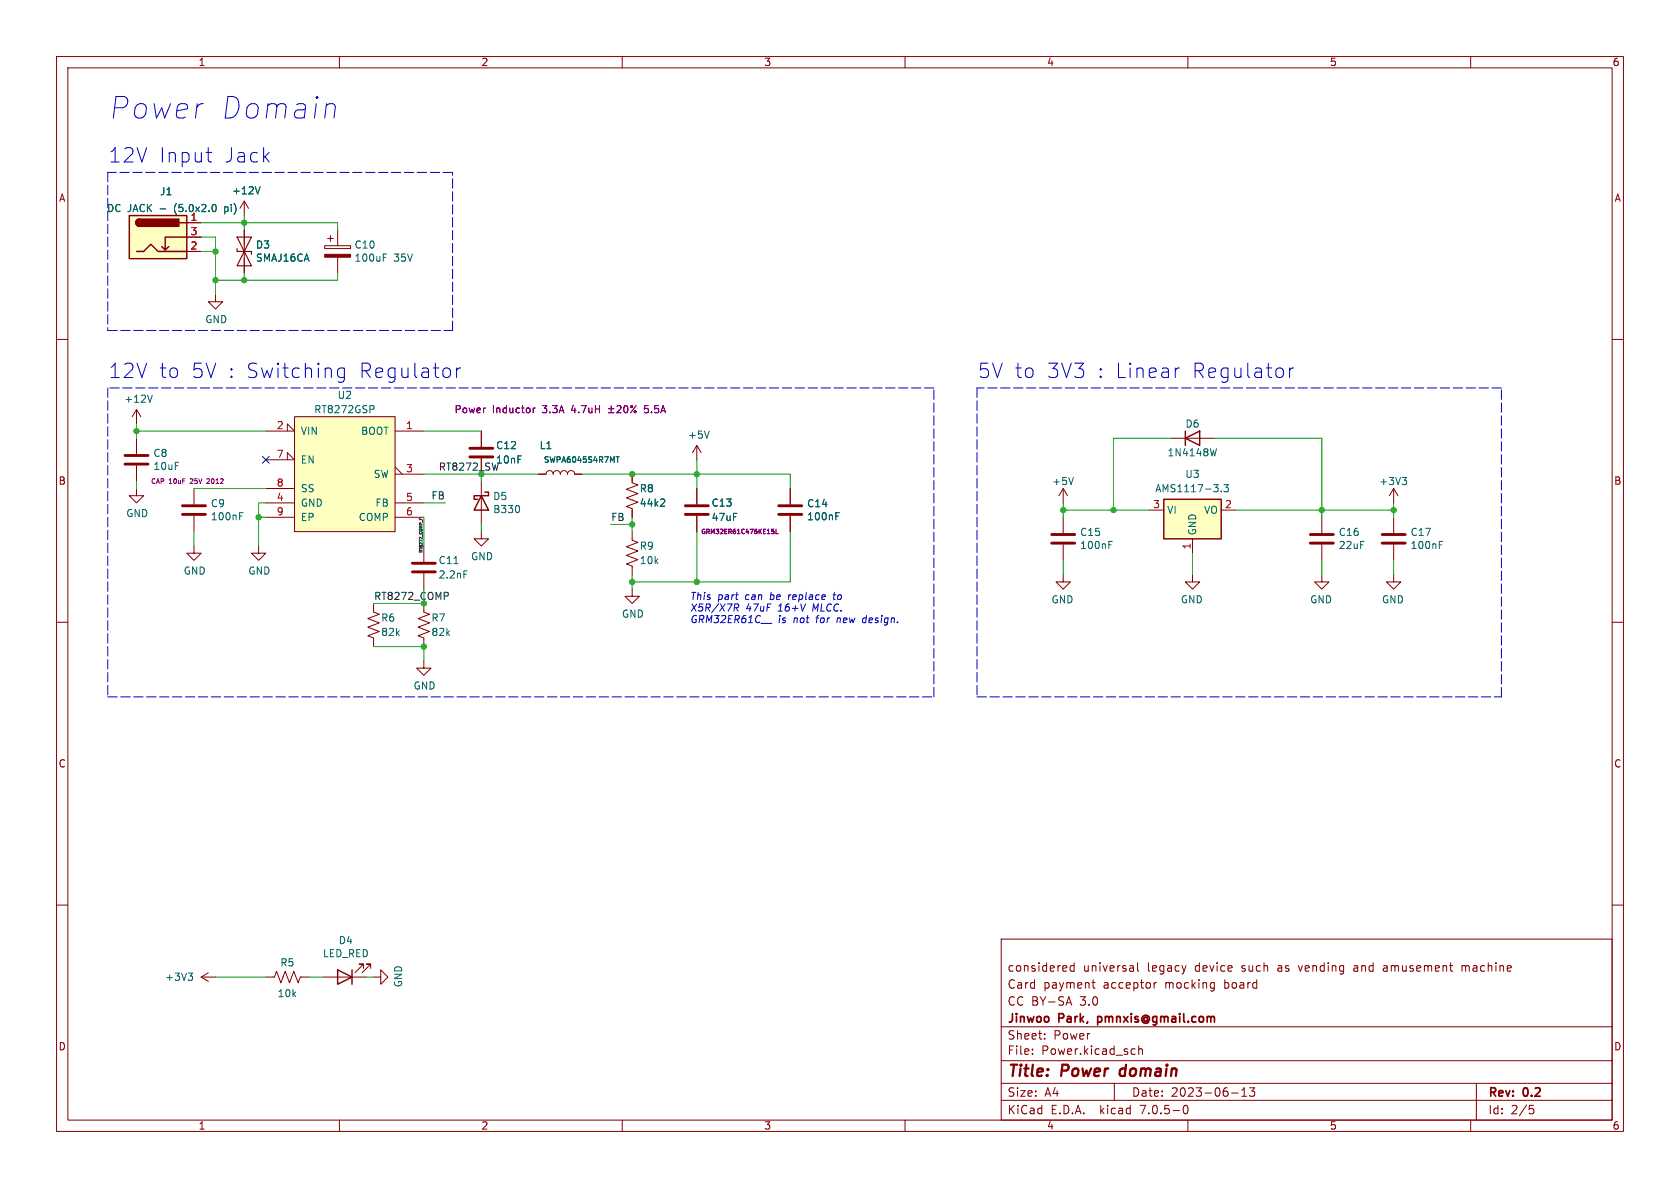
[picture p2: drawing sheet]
<svg xmlns="http://www.w3.org/2000/svg" width="297mm" height="210mm" viewBox="0 0 297 210" stroke-linecap="round" stroke-linejoin="round" font-family="sans-serif">
<g fill="none" stroke="#840000" stroke-width=".18">
<path d="M10 10h277v190h-277zM12 12h273v186h-273zM60 10v2M110 10v2M160 10v2M210 10v2M260 10v2M33 39.4h2.6M43.2 35.6l-.8 1.2M43.2 35.6v2.5M43.2 35.6l.7 1.2M10 60h2"/>
<path d="M33 44.5h2.6M33 41.9h2.6M38.1 52.1v1.2h1.3l-1.3 1.3-1.3-1.3h1.3M43.2 40.6v7.7M57.4 43.4h4.6v.5h-4.6zM57.9 42.2h1M58.4 41.7v1M59.7 40.6v2.8M59.7 45.5v2.8M285 60h2M24.1 72.4v2.5M24.1 77.5v2.8"/>
<path d="M24.1 72.4l-.7 1.3M24.1 72.4l.8 1.3M47 76.2h5.1l-1.3-1.3v1.3M52.1 73.7h17.7v20.3h-17.7zM69.8 76.2h5.1M85.1 76.2v2.8M123.2 78.7l-.8 1.3M123.2 78.7v2.6M123.2 78.7l.8 1.3M207 77.5h7.6M24.1 86.4v1.2h1.3l-1.3 1.3-1.2-1.3h1.2M24.1 82.3v2.8"/>
<path d="M34.3 96.5v1.3h1.3l-1.3 1.3-1.3-1.3h1.3M34.3 86.4v2.8M34.3 91.2v2.8M45.7 96.5v1.3h1.3l-1.3 1.3-1.3-1.3h1.3M47 81.3h5.1l-1.3-1.3v1.3M47 88.9h5.1M47 91.4h5.1M47 86.4h5.1M69.8 83.8h5.1M69.8 82.6l1.3 1.2M69.8 88.9h5.1M69.8 91.4h5.1"/>
<path d="M74.9 96.5v2.8M85.1 94v1.3h1.3l-1.3 1.2-1.3-1.2h1.3M85.1 81v2.8M85.1 85.1v7.6M95.2 83.8h1.3a.64 .64 0 0 1 .7-.6 .64 .64 0 0 1 .6 .6 .64 .64 0 0 1 .6-.6 .64 .64 0 0 1 .7 .6 .64 .64 0 0 1 .6-.6 .64 .64 0 0 1 .6 .6 .64 .64 0 0 1 .7-.6 .64 .64 0 0 1 .6 .6h1.3M111.8 94v1.5l1 .4-2.1 .7 2.1 .8-2.1 .8 2.1 .7-2.1 .8 1.1 .4v1.5M111.8 83.8v1.5l1 .4-2.1 .8 2.1 .7-2.1 .8 2.1 .8-2.1 .7 1.1 .4v1.5M123.2 86.4v2.8M123.2 91.2v2.8M139.7 86.4v2.8M139.7 91.2v2.8M188 86.4l-.8 1.2"/>
<path d="M188 86.4v2.5M188 91.4v2.8M188 96.3v2.8M188 86.4l.7 1.2M203.2 90.2h2.5M210.8 95.3v2.5M215.9 90.2h2.5M233.7 91.4v2.8M233.7 96.3v2.8M246.4 86.4l-.8 1.2M246.4 86.4v2.5M246.4 91.4v2.8"/>
<path d="M246.4 96.3v2.8M246.4 86.4l.7 1.2M10 110h2M66 106.7v1.5l1.1 .4-2.1 .7 2.1 .8-2.1 .8 2.1 .7-2.1 .8 1 .4v1.5M74.9 106.7v1.5l1 .4-2 .7 2 .8-2 .8 2 .7-2 .8 1 .4v1.5M74.9 116.8v1.3h1.3l-1.3 1.3-1.2-1.3h1.2M74.9 101.3v2.8M111.8 104.1v1.3h1.2l-1.2 1.3-1.3-1.3h1.3M188 101.6v1.3h-1.3l1.3 1.2 1.2-1.2h-1.2M210.8 101.6v1.3h-1.3l1.3 1.2 1.3-1.2h-1.3M233.7 101.6v1.3h-1.3l1.3 1.2 1.2-1.2h-1.2M246.4 101.6v1.3h-1.3l1.3 1.2 1.2-1.2h-1.2"/>
<path d="M285 110h2M10 160h2M285 160h2M35.6 172.7h2.5M35.6 172.7l1.2 .8M36.8 172l-1.2 .7M47 172.7h1.5l.4-1 .8 2 .7-2 .8 2 .7-2 .8 2 .4-1h1.5M57.1 172.7h7.7M64.3 171.2v-.8h-.8h.8l-1.6 1.6M65.5 171.2v-.8h-.7h.7l-1.5 1.6M66 172.7h1.3v-1.2l1.3 1.2-1.3 1.3v-1.3M177 166h108v32h-108z"/>
<path d="M188.6 177.3h.7M189 176.2l.5 1.5M189.9 170.2v1.5M189.9 170.8l-.4-.1-.3 .3v.4l.1 .2h.6M193 173.7h.6M193.2 173.2v1.3l.4 .2M200.3 170.8l.1 .9M200.4 171.6l-.2 .1M200.4 171.1h-.2M201.1 170.2v1.3l.2 .2M204 173.7v1M204.5 173.7l-.3 .1-.2 .2"/>
<path d="M209.7 170.7l-.4 1M214.2 173.7l.5 .1M214.7 174.6l-.5 .1M214.7 173.7v1.2l-.2 .2-.3 .1M256.2 170.7h.6M256.5 170.2v1.3l.3 .2M60 198v2M110 198v2M160 198v2M177 194.5h108M177 191.5h108M177 187.5h108"/>
<path d="M177 181.5h108M182.5 186.3v.1M182.5 185.5v.1M184.7 183.6v.1M184.7 182.8v.1M197 191.5v3M200.2 185.4l.5 .1M200.7 186.3l-.5 .1M201.3 185.5l.2-.1 .4 .1 .1 .9M201.3 184.9v1.5M209.3 195.5l.2-.1a.81 .81 0 0 1 .6 .6 .81 .81 0 0 1-.3 .8l-.1 .1a.81 .81 0 0 1-.4-1.4zM210 198v2"/>
<path d="M217.7 193.2h1.2M219.5 193.8h.9M219.5 192.7l.5-.4v1.5M220.9 192.3h.9l-.5 .6 .4 .1v.7l-.2 .1h-.4l-.2-.1M260 198v2M261 191.5v6.5M270.4 195.4h.7M270.5 196h.4l.3 .3-.2 .5-.5 .1"/>
</g>
<path d="M57.4 45h4.6v.5h-4.6z" fill="#840000" stroke="#840000" stroke-width=".18"/>
<g fill="none" stroke="#006464" stroke-width=".18">
<path d="M28.3 36.9h1M37.8 36.1a.68 .68 0 0 1 .4 .7 .68 .68 0 0 1-.4 .6M46 33l-.4 1.3M67.8 44.9h.6M26.9 69.8l-.4 1.3M66 71.8l.1 .1-.1 .4M125.4 76.2l-.4 1.3M215.1 79.3l-.3 1.3M42.4 90.6h.6M91.8 89.6v.8M108.9 80.7h.6M109.2 80.7v1"/>
<path d="M117.4 88.3l.1 .2v.3l-.8 .7h.8M147.8 90.6h.6M189.8 84.4l-.4 1.3M196 95.7h.6M215.9 86.8v.1M216.4 85.7h.8l-.5 .5 .4 .1v.5l-.2 .1-.5-.1M247.9 84.4h.8l-.4 .5M248.4 84.9l.3 .2v.3l-.3 .3M254.5 95.7h.6M82 100.9h.6M33.3 172h.7l-.4 .5M33.8 172.5l.2 .3v.3l-.2 .2"/>
</g>
<path d="M41.9 41.9h2.5l-1.2 2.6zM41.9 43.9v.6h2.5v.5M43.2 44.5l1.2 2.5h-2.5z" fill="none" stroke="#840000" stroke-width=".2"/>
<g fill="#ffffc2" stroke="#ffffc2" stroke-width=".18">
<path d="M22.9 38.1h10.1v7.6h-10.1z"/>
<path d="M205.7 88.3h10.2v7h-10.2z"/>
<path d="M52.1 73.7h17.7v20.3h-17.7z"/>
</g>
<g fill="none" stroke="#840000" stroke-width=".25">
<path d="M22.9 38.1h10.1v7.6h-10.1zM24.6 38.7a.64 .64 0 0 0-.6 .7 .64 .64 0 0 0 .6 .6M31.7 39.4h1.3M24.1 44.5h1.3l1.3-1.3 1.2 1.3h5.1M29.8 43.6l-.6 .6M33 41.9h-3.8v2.3l-.6-.6M209.5 77.5l2.6-1.3v2.5zM209.5 76.2v2.5M85.1 87.6l1.3 2.6h-2.6zM85.7 87h.7v.6h-2.6v.7h.7M205.7 88.3h10.2v7h-10.2zM59.7 171.5l2.5 1.2-2.5 1.3z"/>
<path d="M62.2 171.5v2.5"/>
</g>
<g fill="#840000" stroke="#840000" stroke-width=".25">
<path d="M24.2 38.9l.4-.2v1.3a.63 .63 0 0 1-.5-.4 .63 .63 0 0 1 .1-.7z"/>
<path d="M24.6 38.7h7v1.3h-7z"/>
</g>
<g fill="none" stroke="#840000" stroke-width=".51">
<path d="M83.1 79.2h4M22.1 82h4.1M22.1 80.5h4.1M32.3 90.9h4M32.3 89.4h4M72.9 99.6h4.1M83.1 80.8h4M121.2 90.9h4M121.2 89.4h4M137.7 90.9h4M137.7 89.4h4M185.9 96h4.1"/>
<path d="M185.9 94.5h4.1M231.6 96h4.1M231.6 94.5h4.1M244.3 96h4.1M244.3 94.5h4.1M72.9 101.1h4.1"/>
</g>
<g fill="none" stroke="#840084" stroke-width=".18">
<path d="M94.3 72.1v.9M94.6 72.1l-.3 .3M107.6 72.2h.9M107.6 73h.9M108 71.8v.9M109.1 71.8l.5-.1 .2 .4-.8 .9h.8M110.4 71.8l.2-.1a.68 .68 0 0 1 .4 .6 .68 .68 0 0 1-.4 .7l-.2-.2-.1-.3zM112.5 71.7l-1 1.3M37 85l-.5 .5h.6M136.4 93.5h.4M136.5 93.8l.3 .2v.3h-.3M137.2 93.5v.8h.4"/>
<circle cx="111.7" cy="71.9" r=".18"/>
<circle cx="112.3" cy="72.8" r=".18"/>
</g>
<path d="M74.1 91.6v.3M74.4 91.7v.2M79.1 104.8l.2 .1-.2 .4" fill="none" stroke="#0f0f0f" stroke-width=".18"/>
<g fill="none" stroke="#0000c2" stroke-width=".18">
<path d="M58.3 18.3h.5l.4 .2 .1 .4-.3 2M36.4 26.9h1M36.8 28.3l.1 .2 .5 .1M60.9 65.2l-.7-.2-.5 .5v.8l.2 .3 .3 .1 .7-.1M60.9 65v2.1a.69 .69 0 0 1-1.1 .4M79.1 65l.5 .5v.8l-.5 .4M80.7 65v1.7M81.4 65a.65 .65 0 0 0-.7 .5M207.8 65v1.7M208.5 65a.65 .65 0 0 0-.7 .5M226.4 65l.5 .5v.8l-.5 .4M228 65v1.7"/>
<path d="M228.7 65a.65 .65 0 0 0-.7 .5M130.1 107.4l.4 .6M130.6 106.9v.3l-.2 .2h-.6M135.5 110.2h1"/>
</g>
<path d="M19 30.5v27.9M80 30.5h-61M19 58.4h61M80 58.4v-27.9M19 68.6v54.6M165.1 68.6h-146.1M172.7 68.6v54.6M265.4 68.6h-92.7M19 123.2h146.1M165.1 123.2v-54.6M172.7 123.2h92.7M265.4 123.2v-54.6" fill="none" stroke="#0000c2" stroke-width=".18" stroke-dasharray="1.7 .6"/>
<g fill="none" stroke="#009600" stroke-width=".18">
<path d="M35.6 39.4h24.1v1.2M43.2 38.1v2.5M35.6 41.9h2.5v10.2M35.6 44.5h2.5M43.2 48.3v1.2M59.7 48.3v1.2h-21.6M24.1 74.9v2.6M24.1 76.2h22.9M74.9 76.2h10.2M207 77.5h-10.2v12.7M214.6 77.5h19.1v13.9M24.1 85.1v1.3"/>
<path d="M34.3 86.4h12.7M34.3 94v2.5M45.7 91.4h1.3M47 88.9h-1.3v7.6M74.9 91.4v5.1M74.9 83.8h20.3M74.9 88.9h3.8M85.1 83.8v1.3M85.1 92.7v1.3M102.9 83.8h36.8v2.6M107.9 92.7h3.9M111.8 91.4v2.6"/>
<path d="M123.2 81.3v5.1M123.2 94v8.9M139.7 94v8.9h-27.9M188 90.2h15.2M188 88.9v2.5M188 99.1v2.5M210.8 97.8v3.8M218.4 90.2h28M233.7 99.1v2.5M246.4 88.9v2.5M246.4 99.1v2.5M66 114.3h8.9v2.5"/>
<path d="M74.9 104.1v2.6h-8.9M111.8 101.6v2.5M38.1 172.7h8.9M54.6 172.7h2.5M64.8 172.7h1.2"/>
</g>
<path d="M46.4 80.7l1.2 1.2M47.6 80.7l-1.2 1.2" fill="none" stroke="#000084" stroke-width=".18"/>
<g fill="#009600" stroke="#009600" stroke-width=".18">
<circle cx="38.1" cy="49.5" r=".46"/>
<circle cx="24.1" cy="76.2" r=".46"/>
<circle cx="45.7" cy="91.4" r=".46"/>
<circle cx="246.4" cy="90.2" r=".46"/>
<circle cx="233.7" cy="90.2" r=".46"/>
<circle cx="188" cy="90.2" r=".46"/>
<circle cx="196.8" cy="90.2" r=".46"/>
<circle cx="74.9" cy="106.7" r=".46"/>
<circle cx="85.1" cy="83.8" r=".46"/>
<circle cx="74.9" cy="114.3" r=".46"/>
<circle cx="111.8" cy="92.7" r=".46"/>
<circle cx="123.2" cy="83.8" r=".46"/>
<circle cx="111.8" cy="83.8" r=".46"/>
<circle cx="123.2" cy="102.9" r=".46"/>
<circle cx="111.8" cy="102.9" r=".46"/>
<circle cx="43.2" cy="39.4" r=".46"/>
<circle cx="43.2" cy="49.5" r=".46"/>
<circle cx="38.1" cy="44.5" r=".46"/>
</g>
<g font-size="5.3" fill="#0000c2">
<text x="19" y="21.3">Power</text>
<text x="38.4" y="21.3">Domain</text>
</g>
<g font-size="3.5" fill="#0000c2">
<text x="19" y="29">12V</text>
<text x="27.9" y="29">Input</text>
<text x="39.2" y="29">Jack</text>
<text x="19" y="67.1">12V</text>
<text x="27.9" y="67.1">to</text>
<text x="33.4" y="67.1">5V : Switching</text>
<text x="62.7" y="67.1">Regulator</text>
<text x="172.7" y="67.1">5V to</text>
<text x="184.7" y="67.1">3V3</text>
<text x="193.5" y="67.1">: Linear</text>
<text x="209.9" y="67.1">Regulator</text>
</g>
<g font-size="2.8" fill="#840000">
<text x="178" y="190.8">Title:</text>
<text x="187.5" y="190.8">Power</text>
<text x="198.4" y="190.8">domain</text>
</g>
<g font-size="2.1" fill="#840000">
<text x="178" y="171.9">considered</text>
<text x="191.4" y="171.9">universal</text>
<text x="202.7" y="171.9">legacy</text>
<text x="211.2" y="171.9">device</text>
<text x="219.5" y="171.9">such</text>
<text x="225.9" y="171.9">as</text>
<text x="229.7" y="171.9">vending</text>
<text x="239.5" y="171.9">and</text>
<text x="244.8" y="171.9">amusement</text>
<text x="258.7" y="171.9">machine</text>
<text x="178" y="174.9">Card</text>
<text x="178" y="177.9">CC BY-SA</text>
<text x="184.4" y="174.9">payment</text>
<text x="190.8" y="177.9">3.0</text>
<text x="194.9" y="174.9">acceptor</text>
<text x="205.9" y="174.9">mocking</text>
<text x="216.4" y="174.9">board</text>
<text x="178" y="183.9">Sheet:</text>
<text x="178" y="181.1">Jinwoo</text>
<text x="186.2" y="183.9">Power</text>
<text x="187.1" y="181.1">Park,</text>
<text x="194.4" y="181.1">pmnxis@gmail.com</text>
<text x="178" y="186.6">File:</text>
<text x="184" y="186.6">Power.kicad_sch</text>
<text x="178" y="197.1">KiCad</text>
<text x="178" y="194">Size:</text>
<text x="184.6" y="194">A4</text>
<text x="185.7" y="197.1">E.D.A.</text>
<text x="194.4" y="197.1">kicad</text>
<text x="200" y="194">Date:</text>
<text x="201.5" y="197.1">7.0.5-0</text>
<text x="206.9" y="194">2023-06-13</text>
<text x="263" y="194.2">Rev:</text>
<text x="263" y="197.1">Id:</text>
<text x="267" y="197.1">2/5</text>
<text x="269.2" y="194.2">0.2</text>
</g>
<g font-size="1.8" fill="#840000">
<text x="35" y="11.8">1</text>
<text x="85" y="11.8">2</text>
<text x="135" y="11.8">3</text>
<text x="185" y="11.8">4</text>
<text x="235" y="11.8">5</text>
<text x="285" y="11.8">6</text>
<text x="10.4" y="35.8">A</text>
<text x="285.4" y="35.8">A</text>
<text x="10.3" y="85.8">B</text>
<text x="285.3" y="85.8">B</text>
<text x="10.3" y="135.8">C</text>
<text x="285.3" y="135.8">C</text>
<text x="10.3" y="185.8">D</text>
<text x="285.3" y="185.8">D</text>
<text x="35" y="199.8">1</text>
<text x="85" y="199.8">2</text>
<text x="135" y="199.8">3</text>
<text x="185" y="199.8">4</text>
<text x="235" y="199.8">5</text>
<text x="285" y="199.8">6</text>
</g>
<g font-size="1.8" fill="#006464">
<text x="28.2" y="34.7">J1</text>
<text x="41" y="34.5">+12V</text>
<text x="18.9" y="37.7">DC JACK</text>
<text x="30.9" y="37.7">(5.0x2.0</text>
<text x="39.9" y="37.7">pi)</text>
<text x="45.2" y="44.1">D3</text>
<text x="45.2" y="46.4">SMAJ16CA</text>
<text x="62.6" y="44.1">C10</text>
<text x="62.6" y="46.4">100uF</text>
<text x="69.6" y="46.4">35V</text>
<text x="36.2" y="57.3">GND</text>
<text x="21.9" y="71.4">+12V</text>
<text x="59.6" y="70.7">U2</text>
<text x="53.1" y="77">VIN</text>
<text x="55.5" y="73.2">RT8272GSP</text>
<text x="63.8" y="77">BOOT</text>
<text x="121.6" y="77.7">+5V</text>
<text x="209.5" y="75.8">D6</text>
<text x="27.1" y="80.9">C8</text>
<text x="27.1" y="83.2">10uF</text>
<text x="53.1" y="82.1">EN</text>
<text x="87.6" y="79.6">C12</text>
<text x="87.6" y="82.1">10nF</text>
<text x="95.3" y="79.6">L1</text>
<text x="206.3" y="80.8">1N4148W</text>
<text x="37.2" y="89.8">C9</text>
<text x="53.1" y="89.7">GND</text>
<text x="53.1" y="87.2">SS</text>
<text x="66" y="84.6">SW</text>
<text x="66.3" y="89.7">FB</text>
<text x="87.1" y="88.6">D5</text>
<text x="113" y="87.2">R8</text>
<text x="113" y="89.7">44k2</text>
<text x="125.7" y="89.7">C13</text>
<text x="142.6" y="89.8">C14</text>
<text x="186" y="85.9">+5V</text>
<text x="204.2" y="87.2">AMS1117-3.3</text>
<text x="209.5" y="84.6">U3</text>
<text x="243.8" y="85.9">+3V3</text>
<text x="22.3" y="91.6">GND</text>
<text x="37.2" y="92.1">100nF</text>
<text x="53.1" y="92.3">EP</text>
<text x="63.4" y="92.3">COMP</text>
<text x="87.1" y="90.9">B330</text>
<text x="125.7" y="92.3">47uF</text>
<text x="142.6" y="92.1">100nF</text>
<text x="190.9" y="94.9">C15</text>
<text x="206.2" y="91">VI</text>
<text x="211.6" y="94.7" transform="rotate(-90 211.6 94.7)">GND</text>
<text x="212.8" y="91">VO</text>
<text x="236.6" y="94.9">C16</text>
<text x="249.3" y="94.9">C17</text>
<text x="32.4" y="101.7">GND</text>
<text x="43.8" y="101.7">GND</text>
<text x="77.5" y="99.9">C11</text>
<text x="83.2" y="99.2">GND</text>
<text x="113" y="97.3">R9</text>
<text x="113" y="99.9">10k</text>
<text x="190.9" y="97.2">100nF</text>
<text x="236.6" y="97.2">22uF</text>
<text x="249.3" y="97.2">100nF</text>
<text x="77.5" y="102.4">2.2nF</text>
<text x="185.8" y="106.8">GND</text>
<text x="208.7" y="106.8">GND</text>
<text x="231.6" y="106.8">GND</text>
<text x="244.3" y="106.8">GND</text>
<text x="67.3" y="110">R6</text>
<text x="67.3" y="112.6">82k</text>
<text x="76.2" y="110">R7</text>
<text x="76.2" y="112.6">82k</text>
<text x="109.9" y="109.4">GND</text>
<text x="73.1" y="122.1">GND</text>
<text x="59.8" y="167.1">D4</text>
<text x="29.1" y="173.5">+3V3</text>
<text x="49.5" y="171">R5</text>
<text x="57" y="169.4">LED_RED</text>
<text x="49" y="176.4">10k</text>
<text x="71.3" y="174.6" transform="rotate(-90 71.3 174.6)">GND</text>
</g>
<g font-size="1.8" fill="#a90000">
<text x="33.6" y="39.1">1</text>
<text x="33.6" y="41.7">3</text>
<text x="33.6" y="44.2">2</text>
<text x="48.9" y="75.9">2</text>
<text x="71.7" y="75.9">1</text>
<text x="48.9" y="81">7</text>
<text x="71.7" y="83.6">3</text>
<text x="48.9" y="88.6">4</text>
<text x="48.9" y="86.1">8</text>
<text x="71.7" y="88.6">5</text>
<text x="203.8" y="89.9">3</text>
<text x="216.5" y="89.9">2</text>
<text x="48.9" y="91.2">9</text>
<text x="71.7" y="91.2">6</text>
<text x="210.6" y="97.2" transform="rotate(-90 210.6 97.2)">1</text>
</g>
<g font-size="1.8" fill="#840084">
<text x="80.3" y="73.2">Power</text>
<text x="87" y="73.2">Inductor</text>
<text x="95.9" y="73.2">3.3A</text>
<text x="101.1" y="73.2">4.7uH</text>
<text x="114.2" y="73.2">5.5A</text>
</g>
<g font-size="1.8" fill="#0f0f0f">
<text x="77.5" y="83.3">RT8272_SW</text>
<text x="76.3" y="88.4">FB</text>
<text x="107.9" y="92.2">FB</text>
<text x="66" y="106.1">RT8272_COMP</text>
</g>
<g font-size="1.8" fill="#0000c2">
<text x="121.9" y="106.2">This</text>
<text x="126.8" y="106.2">part</text>
<text x="131.7" y="106.2">can</text>
<text x="136.1" y="106.2">be</text>
<text x="139.5" y="106.2">replace</text>
<text x="147.6" y="106.2">to</text>
<text x="121.9" y="108.2">X5R/X7R</text>
<text x="121.9" y="110.2">GRM32ER61C__</text>
<text x="131.7" y="108.2">47uF</text>
<text x="137.5" y="110.2">is</text>
<text x="137.5" y="108.2">16+V</text>
<text x="140.2" y="110.2">not</text>
<text x="143.6" y="108.2">MLCC.</text>
<text x="144.3" y="110.2">for</text>
<text x="148.1" y="110.2">new</text>
<text x="152.7" y="110.2">design.</text>
</g>
<text font-size="1.4" fill="#006464" x="96.1" y="82">SWPA6045S4R7MT</text>
<g font-size="1.2" fill="#840084">
<text x="26.6" y="85.7">CAP</text>
<text x="29.9" y="85.7">10uF</text>
<text x="33.8" y="85.7">25V</text>
<text x="36.9" y="85.7">2012</text>
</g>
<text font-size="1.1" fill="#840084" x="123.9" y="94.6">GRM32ER61C476KE15L</text>
<text font-size=".7" fill="#0f0f0f" x="74.7" y="97.9" transform="rotate(-90 74.7 97.9)">RT8272_COMP_F</text>
</svg>
